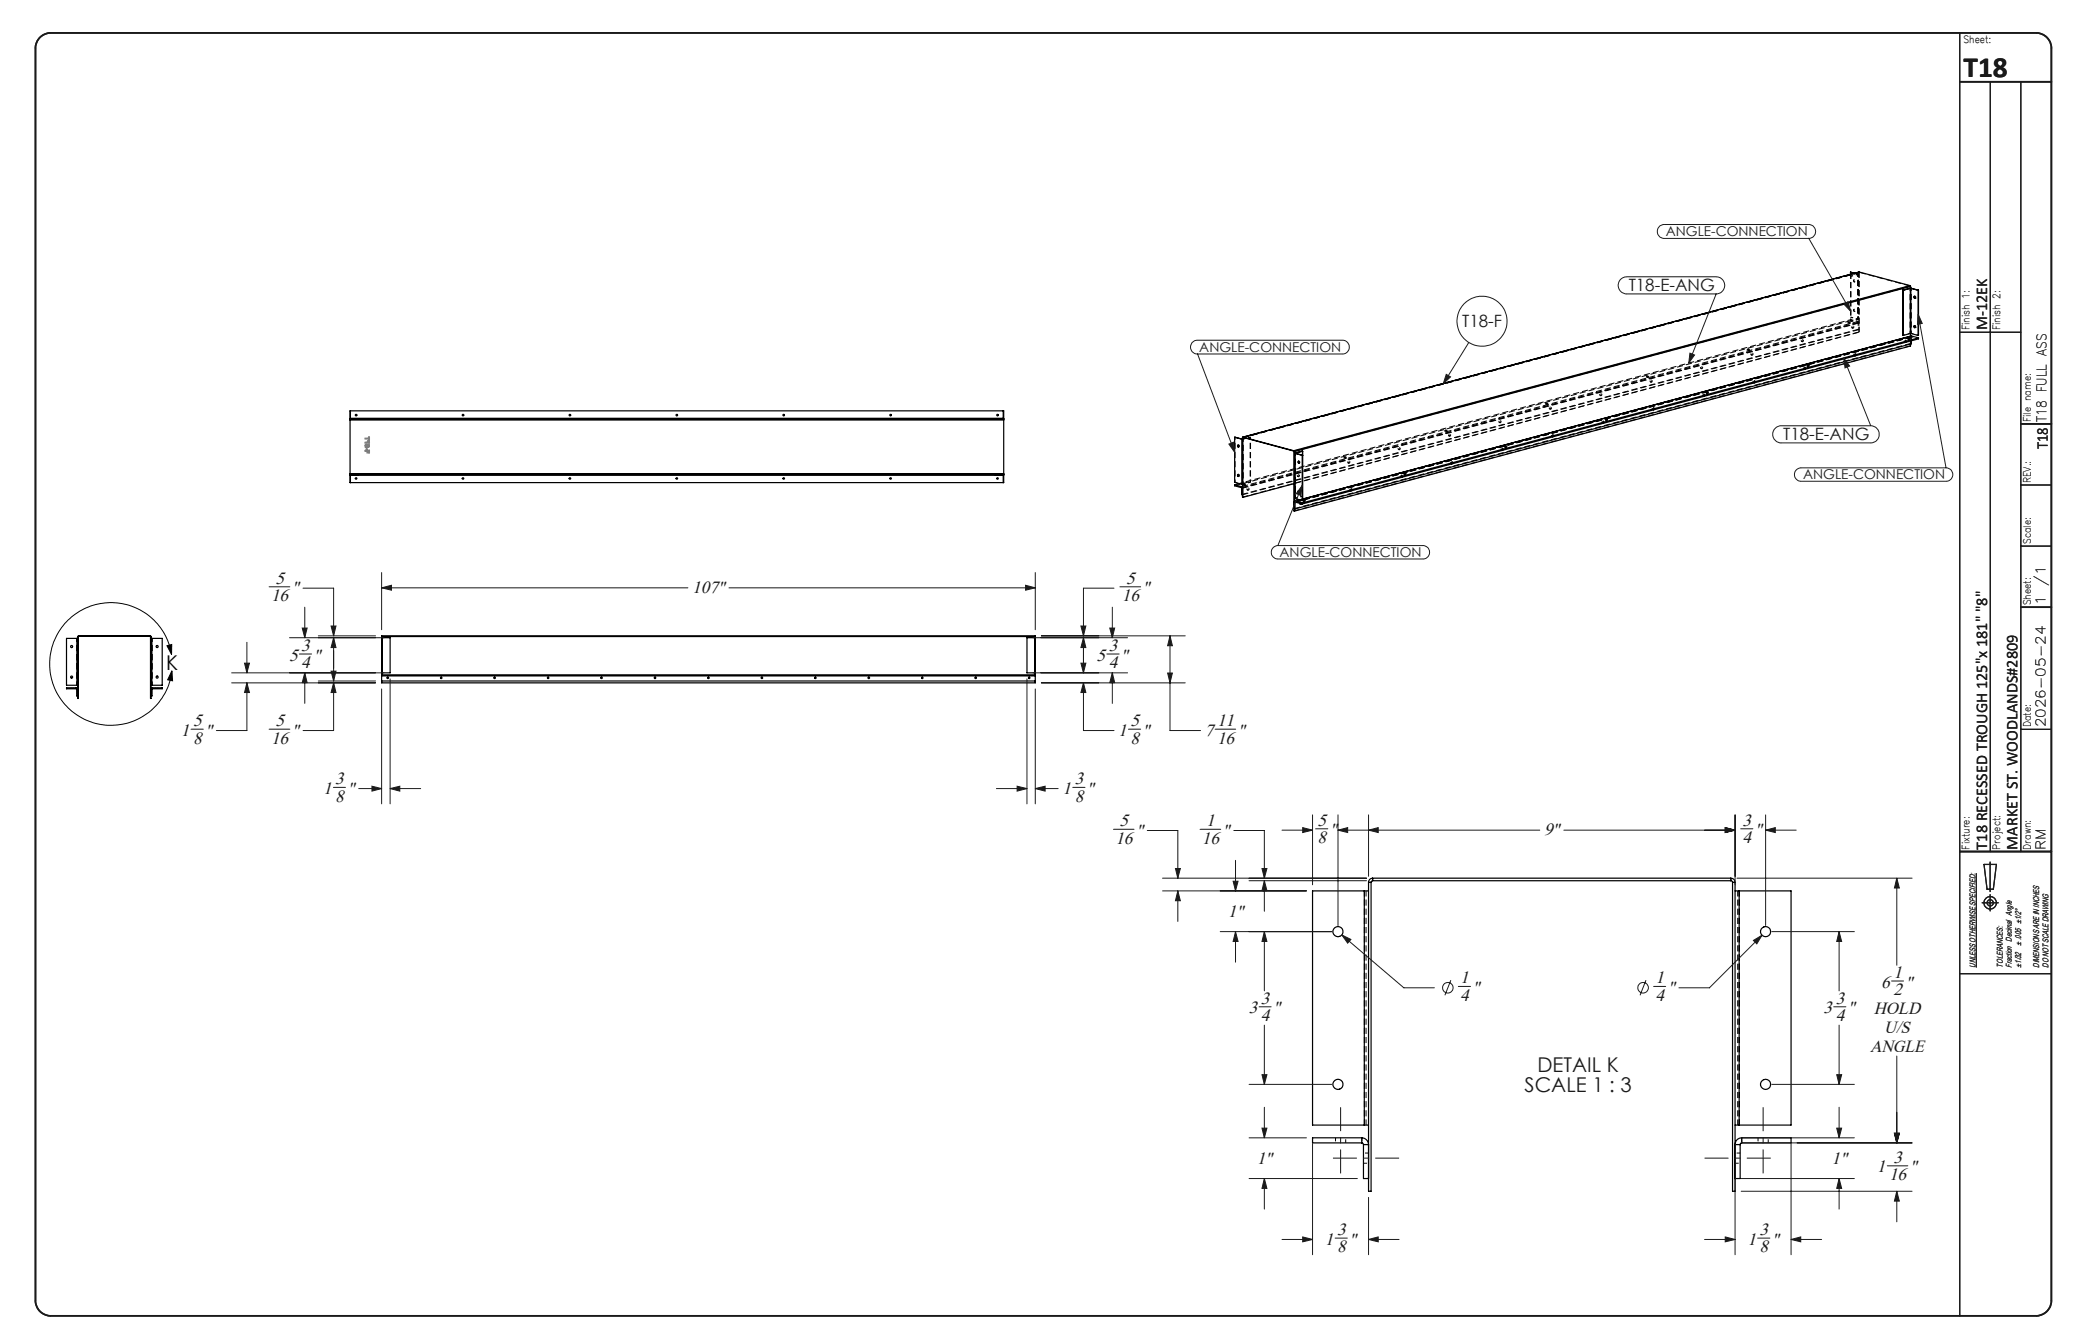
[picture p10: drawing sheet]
<svg xmlns="http://www.w3.org/2000/svg" width="432mm" height="279mm" viewBox="0 0 432 279" stroke-linecap="round" stroke-linejoin="round" font-family="sans-serif">
<g fill="none" stroke="#191924" stroke-width=".21">
<path d="M336.8 58.2l.5-.4 .9-.3h18.6a1.78 1.78 0 0 1 1.8 1.8 1.78 1.78 0 0 1-1.8 1.8h-18.6a1.78 1.78 0 0 1-1.6-1 1.78 1.78 0 0 1 .2-1.9zM345 47l.8-.3h30.2a1.45 1.45 0 0 1 1.5 1.4 1.45 1.45 0 0 1-1.5 1.5h-30a1.45 1.45 0 0 1-1.4-1 1.45 1.45 0 0 1 .4-1.6zM376 49.5l8.8 15.2M247.9 71.2l.9-.5h30.3a1.43 1.43 0 0 1 1.4 1.5 1.43 1.43 0 0 1-1.4 1.4h-30.1a1.45 1.45 0 0 1-1.4-.9 1.45 1.45 0 0 1 .3-1.5zM249 73.6l7.7 20.4M300.7 77.8l.9 .6-1.6 1.4zM305.4 71.2l-5.4 8.6M351.3 73.4l1 .4-1.2 1.7zM356.8 61.1l-5.7 14.4M383.3 74.4l1.2 1.7-.9 .4zM383.3 74.4l5.6 14.1M383.3 63.2l.9-.5 .6 2z"/>
<path d="M398.8 65.3l.8 1.9-1 .2zM398.8 65.3l5.8 31.9M255.5 92.3l.9-.4 .3 2.1zM368.8 89.3a1.78 1.78 0 0 1 1.5-.8h18.6a1.78 1.78 0 0 1 1.8 1.8 1.78 1.78 0 0 1-1.8 1.8h-18.6a1.81 1.81 0 0 1-1.5-2.8zM373.4 97.7l.9-.4h30.3a1.39 1.39 0 0 1 1.4 1.4 1.39 1.39 0 0 1-1.4 1.3h-30.2a1.39 1.39 0 0 1-1.2-.8 1.39 1.39 0 0 1 .2-1.5zM79.3 119v11.9M215.2 119v11.9M264.7 113.9l.8-.5h30.3a1.39 1.39 0 0 1 1.4 1.4 1.39 1.39 0 0 1-1.4 1.4h-30.1a1.39 1.39 0 0 1-1.3-.8 1.39 1.39 0 0 1 .3-1.5zM270.7 100.9l-.3 2.1-.9-.4zM270.7 100.9l-5 12.5M48.2 139.9h31.6M50.8 137.9h1.1l-.6 2z"/>
<path d="M51.3 133.5v6.4M56 122h4.3M60.2 132.6h19.6M62.2 136h2.6M62.8 130.6h1.1l-.5 2zM63 122.3h6.4v9.9M63.4 139.9l.5 2h-1.1zM63.4 126.2v6.4M63.4 139.9v6.3M66.2 132.2h11.9M68.8 130.1h1l-.4 2.1zM68.8 139.5h1l-.4 2.1z"/>
<path d="M69.4 132.6l.4 2h-1zM69.4 132.6v9M79.3 122.2l2.1-.5v1zM79.3 122.2h63.7M151.6 122.2h63.6M213.2 121.7l2 .5-2 .5zM214.8 132.6h19.6M214.8 139.9h19.6M216.5 132.2h29.9M224.7 130.1h1l-.5 2.1zM224.7 137.9h1l-.5 2zM225.2 132.6l.5 2h-1z"/>
<path d="M225.2 132.6v7.3M230.1 136h2.6M230.7 130.6h1l-.5 2zM231.2 139.9l.5 2h-1zM231.2 126.2v6.4M231.2 139.9v6.3M231.6 122.3h-6.4v9.9M232.8 122h4.3M242.7 139.9h1l-.5 2.1zM243.2 132.2l.5 2h-1zM243.2 132.2v19.7h6.4M39.7 151.6h2.6"/>
<path d="M48.2 142h29.9M51.3 142l.6 2h-1.1zM51.3 142v9.9h-6.3M56 151.6h4.3M66.2 141.6h11.9M69.4 142l.4 2h-1zM69.4 142v9.9h-6.4M79.3 143.2v23.9M81.1 141.1v26M213.5 141.1v26M215.2 143.2v23.9M216.5 142h29.9"/>
<path d="M225.2 142l.5 2h-1zM225.2 142v9.9h6.4M234.6 151.6h2.5M252.6 151.6h4.3M69.3 163.7h2.5M74.6 163.9h4.7M77.3 163.4l2 .5-2 .6zM81.1 163.9l2-.5v1.1zM81.1 163.9h6.4M207.2 163.9h6.3M211.5 163.4l2 .5-2 .6zM215.2 163.9l2.1-.5v1.1z"/>
<path d="M215.2 163.9h4.8M223 163.7h2.6M231.5 172.4h4.3M238.5 172.6h6.4v10M249.5 172.4h4.3M256.5 172.6h6.4v10M256.9 178.9v6.3M266.5 172.6h6.4M270.8 172l2.1 .6-2.1 .5zM272.9 169.4v14.5M273.5 172.3h2.5M278.2 172.6l2-.6v1.1z"/>
<path d="M278.2 172.6h41.9M278.2 169.4v23M284.5 172.6l2-.6v1.1zM284.5 169.4v12.8M325.1 172.6h35.6M358.7 172l2 .6-2 .5zM360.7 169.4v14.5M361.9 172.3h2.5M367.1 172.6l2-.6v1.1zM367.1 169.4v23M367.1 172.6h6.3M241.7 185.2h29.9"/>
<path d="M241.7 182.6h42.4M244.4 180.6h1l-.5 2zM244.9 185.2l.5 2.1h-1zM244.9 185.2v6.4M253.7 193.7h23.2M256.4 183.2h1l-.5 2zM256.9 193.7l.5 2h-1zM256.9 193.7v6.3M259.7 183.1h24.4M262.4 180.6h1l-.5 2zM262.9 193.7l.5 2h-1zM262.9 183.1l.5 2h-1z"/>
<path d="M262.9 183.1v6.3M262.9 193.7v12.3M279 194.4l1.8 .9-.6 .8zM279 194.4l12.9 11h6.3M361.1 182.6h36.4M364.5 195.5l1.8-1.1-1.1 1.8zM366.3 194.4l-10.9 11h-6.4M368.3 193.7h17.2M382.3 193.7l.6 2h-1.1zM382.3 193.7v12.3M394.3 182.6l.6 2h-1.1zM394.3 182.6v18.1"/>
<path d="M410.9 181.5v19.6M261.8 209.3h2.5M262.9 213.1v12.3M301.6 203.8l-1.2 3.1M303.2 205.1h2.5M342.2 203.8l-1.2 3.1M343.8 205.1h2.5M381.2 209.3h2.6M382.3 213.1v12.3M393.2 203.9h2.5M394.3 219.5v18.1M259.7 225.4h17.2"/>
<path d="M259.7 236.5h11.9M262.4 223.4h1l-.5 2zM262.4 234.5h1l-.5 2zM262.9 230.2v6.3M272.9 237.8v23M360.7 237.8v23M362 236.5h23.5M362 237.6h35.5M368.3 225.4h17.2M372.4 237.8v23M381.8 223.4h1.1l-.6 2zM381.8 234.5h1.1l-.6 2z"/>
<path d="M382.3 230.2v6.3M393.8 235.6h1.1l-.6 2zM259.7 245h22.5M262.9 245l.5 2.1h-1zM262.9 245v6.4M266.5 257.7h6.4M270.8 257.1l2.1 .6-2.1 .5zM277.6 257.4h2.5M284.5 257.7l2-.6v1.1zM284.5 257.7h6.4M284.5 248.9v11.9M354.4 257.7h6.3"/>
<path d="M358.7 257.1l2 .6-2 .5zM362 245h23.5M362 247.6h35.5M365.4 257.4h2.5M372.4 257.7l2-.6v1.1zM372.4 257.7h6.3M382.3 245l.6 2.1h-1.1zM382.3 245v6.4M392.4 242.4h4.2M394.3 247.6l.6 2.1h-1.1zM394.3 247.6v6.4"/>
<circle cx="308.1" cy="66.8" r="5.2"/>
<circle cx="301" cy="205.3" r="1.09"/>
<circle cx="341.6" cy="205.3" r="1.1"/>
</g>
<g fill="none" stroke="#191924" stroke-width=".25">
<path d="M407.4 6.8v266.7M413.8 17v160M420.1 17v160M407.4 69.1h12.7M420.1 113.5h6.4M420.1 100.8h6.4M420.1 151.6h6.4M407.4 177h19.1M412.5 179.7h2.5l-.6 5.2h-1.3zM413.7 179.2v6.1M412.1 187.7h3.3M413.7 186v3.4"/>
<path d="M407.4 202.4h19.1"/>
<circle cx="413.7" cy="187.7" r=".66"/>
<circle cx="413.8" cy="187.7" r="1.29"/>
</g>
<path d="M8.2 7.9a3.3 3.3 0 0 1 2.3-1.1h412.8a3.2 3.2 0 0 1 3.2 3.2v260.4a3.2 3.2 0 0 1-3.2 3.1h-412.8a3.2 3.2 0 0 1-3.1-3.1v-260.4a3.2 3.2 0 0 1 .8-2.1zM407.4 17h19.1M420.1 88.1h6.4M420.1 126.2h6.4M407.4 177h19.1" fill="none" stroke="#191924" stroke-width=".35"/>
<g fill="none" stroke="#000" stroke-width=".21" stroke-dasharray="1.3 .6" stroke-linecap="butt">
<path d="M384.7 57.4h.1M384.7 57.4v-.4M385.5 58.2h-.1M385.5 58.6h.1M386.5 56.7l-128.2 34.3M386.5 56.7v-.2M386.5 56.7l.1-.1M386.6 56.6l-128.2 34.3M386.6 56.6l-128.1 34.3M386.6 56.5v.1M397.1 59.4l-128.1 34.4M397.1 59.4l.1 .1"/>
<path d="M397.1 59.4v-.1M397.2 59.5l-128.2 34.3M342.3 78.2v.2M342.7 78.4v-.2M343.1 79.4l.2 .1M343.4 79h-.1M353.6 76.6h.2M353.9 76.2h-.2M363.3 72.6v.2M363.7 72.8v-.2M364.1 73.8h.1M364.4 73.4h-.2"/>
<path d="M364.5 79.5l.2 .1M364.6 79.4l.1 .2M364.8 79.2l-.1-.1M374.6 71h.1M374.8 70.6h-.1M375 76.7l.2 .1M375.1 76.6l.1 .2M375.3 76.4l-.2-.1M375.7 75.9v.2M376.1 76.1v-.2M384.2 67v.2M384.6 67.2v-.2"/>
<path d="M384.7 66.8h.1M384.8 66.6l-128.1 34.4M384.8 65.9l-.1 .1M385 68.2h.2M385.3 67.8h-.1M385.5 73.9l.1 .1M385.5 64.3h-.1M385.5 64.7h.1M385.6 73.8v.2M385.8 73.6l-.2-.1M386.3 66.8l.2 .4M386.3 67l-128.2 34.4"/>
<path d="M386.3 67v.1M386.3 66.8v.2M386.3 67.1l-128.1 34.3M386.3 68.5l-128.1 34.3M386.3 67.1l.2 .1M386.3 68.5h.2M386.3 66.3v.1M386.5 67.2l-128.2 34.3M386.5 68.5l-128.2 34.3M386.5 69l-128.2 34.4M396 71.1l.1 .1M396 71l.1 .2"/>
<path d="M396.2 70.7h-.1M396.6 70.3v.2M397.1 70.5v-.2M397.1 69.3h.1M397.2 71.9l-128.2 34.3M397.2 70l.2 .1M397.3 69.3h-.2M397.4 69.8l-.2 .2M397.4 71.4h-.2M397.4 70l-128.1 34.4M397.4 70v.1M397.4 70v-.2"/>
<path d="M398.1 61.5l-.1 .1M398.1 67.7h-.1M398.1 62h.1M398.1 68.1h.1M257.5 92.5h-.1M257.5 98.6h-.1M257.5 92.9h.1M257.5 99h.1M258.3 91.3h.1M258.3 91.3h.2M258.4 91.3h.1M259.9 90.9h.1"/>
<path d="M269.8 99.1h.2M270 95.9h.1M270.1 98.7h-.2M270.1 95.9l.1 .2-.1 .2M279.4 95.1v.2M279.9 95.3v-.2M280.3 96.3h.1M280.5 95.9l-.1-.1M290.8 93.4l.1 .1M291 93.1l-.1-.1M291.2 99.2h.2M291.3 99.1l.1 .1"/>
<path d="M291.5 98.8h-.2M291.9 98.4v.2M292.3 98.6v-.2M300.4 89.4v.2M300.8 89.6v-.2M301.2 90.6l.2 .1M301.5 90.3l-.2-.1M301.7 96.4h.1M301.7 96.3l.1 .1M301.9 96h-.1M311.7 87.8l.2 .1M312 87.5l-.2-.1"/>
<path d="M312.2 93.6h.1M312.2 93.4l.1 .2M312.4 93.2h-.1M312.8 92.8v.2M313.2 93v-.2M321.4 83.8v.2M321.8 84v-.2M322.2 85l.1 .1M322.4 84.7l-.1-.1M322.6 90.8h.2M322.7 90.6l.1 .2M322.9 90.4h-.2"/>
<path d="M332.7 82.2l.1 .1M332.9 81.9l-.1-.1M333.1 88h.2M333.2 87.8l.1 .2M333.4 87.6l-.2-.1M333.8 87.2v.2M334.2 87.4v-.2M343.6 85.1l.1 .1M343.6 85l.1 .2M343.8 84.8l-.1-.1M354.1 82.3l.1 .1M354.1 82.2l.1 .2"/>
<path d="M354.3 82l-.1-.1M354.7 81.5v.2M355.2 81.7v-.2M256.7 100.3l.1-.1M258.3 100.6h.1M258.3 100.6l-.1 .1M258.3 100.7h.2M258.5 100.7l-.1-.1M258.5 100.7v.2M258.9 100.9v-.2M259.3 101.9h.2M259.6 101.5h-.2"/>
<path d="M259.9 100.2l.1 .1M269.1 104.4l128.1-34.4M269.1 105.7l128.1-34.3M269.2 103.6h.1M269.3 104.4l128.1-34.4M269.3 103.6h-.1M270 102h.1M270.1 102l.1 .2-.1 .2M270.3 104.8h.1M270.3 103.9l.5-.2M270.5 104.6l-.1 .1M270.5 104.4h-.1"/>
<path d="M270.6 104.7l-.1-.3-.2 .2M270.8 103.2v-.1M270.8 103.7l-.6 .2M270.9 104v.2M271.3 104.2v-.2M280.7 102h.2M280.8 101.9l.1 .1M281 101.6h-.2M16.3 132.3h-.1M16.4 132.2v.1M31.2 132.3v-.1M31.4 132.3h-.1"/>
<path d="M14.8 143v.2M15.2 143.2v-.2M15.9 143v.2M16 143.2h.2M16 144h.2M16.2 143.6h-.2M31.4 143.2h.2M31.4 144h.2M31.6 143.6h-.2M31.7 143.2v-.2M32.4 143v.2M32.8 143.2v-.2"/>
<path d="M285.1 183.4h-.6M285.4 182.6v.5M359.9 183.1v-.5M360.7 183.4h-.5"/>
</g>
<g fill="none" stroke="#000" stroke-width=".21" stroke-dasharray="1.3 .6" stroke-dashoffset=".4" stroke-linecap="butt">
<path d="M384.8 57.4v-.8M385.5 56.8l.8 .2M385.6 56.8l.7 .2M364.8 79.5h.1a.17 .17 0 0 0 0-.3 .17 .17 0 0 0-.2 0 .17 .17 0 0 0-.1 .2M375.3 76.7a.17 .17 0 0 0 .1-.3 .17 .17 0 0 0-.3 0 .17 .17 0 0 0 0 .2M385.8 73.9a.17 .17 0 0 0 .1-.3 .17 .17 0 0 0-.3 0 .17 .17 0 0 0 0 .2M396.2 71.1l.1-.1a.17 .17 0 0 0 0-.2 .17 .17 0 0 0-.2 0 .17 .17 0 0 0-.1 .2M397.4 70.1v.7M270.8 94.6v-.8M291.5 99.2v-.1a.17 .17 0 0 0 .1-.2 .17 .17 0 0 0-.3-.1 .17 .17 0 0 0 0 .3M301.9 96.4l.1-.1a.17 .17 0 0 0 0-.2 .17 .17 0 0 0-.2-.1 .17 .17 0 0 0-.1 .3M312.4 93.6l.1-.1a.17 .17 0 0 0 0-.2 .17 .17 0 0 0-.2-.1 .17 .17 0 0 0-.1 .2"/>
<path d="M322.9 90.8l.1-.1a.17 .17 0 0 0 0-.2 .17 .17 0 0 0-.2-.1 .17 .17 0 0 0-.1 .2M333.4 88v-.1a.17 .17 0 0 0 .1-.2 .17 .17 0 0 0-.3-.1 .17 .17 0 0 0 0 .2M343.8 85.2l.1-.1a.17 .17 0 0 0 0-.3 .17 .17 0 0 0-.2 0 .17 .17 0 0 0-.1 .2M354.3 82.4l.1-.1a.17 .17 0 0 0 0-.3 .17 .17 0 0 0-.2 0 .17 .17 0 0 0-.1 .2M270.3 104.8l-.1-.2a.16 .16 0 0 1 .1-.2 .16 .16 0 0 1 .2 .2M281 102v-.1a.17 .17 0 0 0 .1-.2 .17 .17 0 0 0-.2-.1 .17 .17 0 0 0-.1 .3"/>
</g>
<g fill="none" stroke="#000" stroke-width=".21" stroke-dasharray="1.3 .6" stroke-dashoffset=".5" stroke-linecap="butt">
<path d="M342.4 78.5l.3-.1-.3 .1M342.7 78.2h-.4h.4M363.3 72.8h.4h-.4M363.6 72.6h-.3h.3M376 76.1h-.3h.3M384.3 67.2h.3h-.3M384.6 66.9l-.4 .1 .4-.1M384.8 66.4l-127.2 34.1M397 70.5h-.4h.4M279.5 95.3h.4h-.4M279.8 95l-.4 .1 .4-.1M292.2 98.5l-.3 .1 .3-.1"/>
<path d="M300.5 89.7l.3-.1-.3 .1M300.8 89.4h-.4h.4M313.2 92.9l-.4 .1 .4-.1M321.4 84.1l.4-.1-.4 .1M321.7 83.8h-.3h.3M334.1 87.3l-.3 .1 .3-.1M355.1 81.7h-.4h.4M258.6 100.9h.3h-.3M258.9 100.6l-.4 .1 .4-.1M271.3 104.2h-.4h.4M16 132.7v9.7M16.1 132.7v9.7"/>
<path d="M31.6 132.7v9.7M16 142.4v-9.7M31.5 142.4v-9.7M31.6 142.4v-9.7M277.6 236.5v1.1M279.8 237.6v-1.1M283.1 236.5v1.1M283.5 237.9h1M284.5 239.7h-1M360.7 237.9h1.1M361.8 239.7h-1.1M362.1 237.6v-1.1"/>
<path d="M365.5 236.5v1.1M367.6 237.6v-1.1M283.5 241.8h1M360.7 241.8h1.1"/>
</g>
<g fill="none" stroke="#000" stroke-width=".21" stroke-dasharray="1.3 .6" stroke-dashoffset=".6" stroke-linecap="butt">
<path d="M385.5 58.2h-.1a.21 .21 0 0 0-.1 .4 .21 .21 0 0 0 .4-.1 .21 .21 0 0 0-.2-.3M385.6 58.2h-.1a.21 .21 0 0 0-.1 .3 .21 .21 0 0 0 .3 0 .21 .21 0 0 0-.1-.3M343.2 79.3v.1a.16 .16 0 0 0 .3 0 .16 .16 0 0 0 0-.2 .16 .16 0 0 0-.3 0v.1M343.3 79.2a.18 .18 0 0 1-.1 .2 .18 .18 0 0 1-.2-.1 .18 .18 0 0 1 .1-.2l.2-.1v.2M353.7 76.5a.16 .16 0 0 0 .2 .1 .16 .16 0 0 0 0-.2 .16 .16 0 0 0-.2 0v.1M353.8 76.4a.18 .18 0 0 1-.1 .2 .18 .18 0 0 1-.2-.1 .18 .18 0 0 1 .1-.3h.1l.1 .2M364.1 73.7h.1a.16 .16 0 0 0 .2 .1 .16 .16 0 0 0 0-.3 .16 .16 0 0 0-.2 .1l-.1 .1M364.3 73.6a.18 .18 0 0 1-.1 .2 .18 .18 0 0 1-.2-.1 .18 .18 0 0 1 .1-.3h.1l.1 .2M364.7 79.3a.18 .18 0 0 1-.1 .2 .18 .18 0 0 1-.2-.1 .18 .18 0 0 1 .1-.2l.2-.1v.2M374.6 70.9a.16 .16 0 0 0 .3 .1 .16 .16 0 0 0 0-.3 .16 .16 0 0 0-.3 .1v.1M374.8 70.7a.18 .18 0 0 1-.1 .3 .18 .18 0 0 1-.3-.1 .18 .18 0 0 1 .2-.3h.1l.1 .1M375.2 76.5a.18 .18 0 0 1-.1 .2 .18 .18 0 0 1-.2-.1 .18 .18 0 0 1 .1-.2l.2-.1v.2"/>
<path d="M385.1 68.1a.16 .16 0 0 0 .3 .1 .16 .16 0 0 0 0-.3 .16 .16 0 0 0-.3 .1v.1M385.3 67.9a.18 .18 0 0 1-.2 .3 .18 .18 0 0 1-.2-.1 .18 .18 0 0 1 .1-.3h.2l.1 .1M385.5 64.3h-.1a.21 .21 0 0 0-.1 .4 .21 .21 0 0 0 .4-.1 .21 .21 0 0 0-.2-.3M385.6 64.3h-.1a.21 .21 0 0 0-.1 .4 .21 .21 0 0 0 .3-.1 .21 .21 0 0 0-.1-.3M385.7 73.7a.18 .18 0 0 1-.1 .2 .18 .18 0 0 1-.2-.1 .18 .18 0 0 1 .1-.2l.1-.1 .1 .2M396.2 70.9a.18 .18 0 0 1-.1 .2 .18 .18 0 0 1-.3-.1 .18 .18 0 0 1 .2-.2l.1-.1 .1 .2M269.9 98.9v.1a.16 .16 0 0 0 .2 .1 .16 .16 0 0 0 0-.3 .16 .16 0 0 0-.2 .1M270 98.8a.18 .18 0 0 1-.1 .3 .18 .18 0 0 1-.2-.2 .18 .18 0 0 1 .1-.2h.1l.1 .1M280.3 96.1v.1a.16 .16 0 0 0 .3 .1 .16 .16 0 0 0 0-.3 .16 .16 0 0 0-.3 .1M280.5 96a.18 .18 0 0 1-.1 .2 .18 .18 0 0 1-.3-.1 .18 .18 0 0 1 .2-.2h.1l.1 .1M290.8 93.3v.1a.16 .16 0 0 0 .3 0 .16 .16 0 0 0 0-.2 .16 .16 0 0 0-.3 .1M291 93.2a.18 .18 0 0 1-.2 .2 .18 .18 0 0 1-.2-.1 .18 .18 0 0 1 .1-.2l.2-.1 .1 .2"/>
<path d="M291.4 98.9a.18 .18 0 0 1-.1 .3 .18 .18 0 0 1-.2-.1 .18 .18 0 0 1 .1-.3h.1l.1 .1M301.3 90.5v.1a.16 .16 0 0 0 .2 0 .16 .16 0 0 0 0-.2 .16 .16 0 0 0-.2 0v.1M301.4 90.4a.18 .18 0 0 1-.1 .2 .18 .18 0 0 1-.2-.1 .18 .18 0 0 1 .1-.2l.2-.1v.2M301.9 96.1a.18 .18 0 0 1-.1 .3 .18 .18 0 0 1-.3-.2 .18 .18 0 0 1 .2-.2h.1l.1 .1M311.8 87.7v.1a.16 .16 0 0 0 .2 0 .16 .16 0 0 0 0-.2 .16 .16 0 0 0-.2 0v.1M311.9 87.6a.18 .18 0 0 1-.1 .2 .18 .18 0 0 1-.2-.1 .18 .18 0 0 1 .1-.2l.1-.1 .1 .2M312.4 93.3a.18 .18 0 0 1-.2 .3 .18 .18 0 0 1-.2-.2 .18 .18 0 0 1 .1-.2h.2l.1 .1M322.2 84.9l.1 .1a.16 .16 0 0 0 .2 0 .16 .16 0 0 0 0-.2 .16 .16 0 0 0-.2 0l-.1 .1M322.4 84.8a.18 .18 0 0 1-.1 .2 .18 .18 0 0 1-.3-.1 .18 .18 0 0 1 .2-.2l.1-.1 .1 .2M322.8 90.5a.18 .18 0 0 1-.1 .3 .18 .18 0 0 1-.2-.2 .18 .18 0 0 1 .1-.2h.2v.1M332.7 82.1v.1a.16 .16 0 0 0 .3 0 .16 .16 0 0 0 0-.2 .16 .16 0 0 0-.3 0v.1M332.9 82a.18 .18 0 0 1-.1 .2 .18 .18 0 0 1-.3-.1 .18 .18 0 0 1 .1-.2l.2-.1 .1 .2"/>
<path d="M333.3 87.7a.18 .18 0 0 1-.1 .2 .18 .18 0 0 1-.2-.1 .18 .18 0 0 1 .1-.2h.1l.1 .1M343.8 84.9a.18 .18 0 0 1-.1 .2 .18 .18 0 0 1-.3-.1 .18 .18 0 0 1 .2-.2l.1-.1 .1 .2M354.3 82.1a.18 .18 0 0 1-.1 .2 .18 .18 0 0 1-.3-.1 .18 .18 0 0 1 .1-.2l.2-.1 .1 .2M259.4 101.7v.1a.16 .16 0 0 0 .2 .1 .16 .16 0 0 0 0-.3 .16 .16 0 0 0-.2 .1M259.5 101.6a.18 .18 0 0 1-.1 .3 .18 .18 0 0 1-.2-.2 .18 .18 0 0 1 .1-.2h.2v.1M280.9 101.7a.18 .18 0 0 1-.1 .3 .18 .18 0 0 1-.2-.1 .18 .18 0 0 1 .1-.3h.2v.1"/>
</g>
<g fill="none" stroke="#000" stroke-width=".21" stroke-dasharray="1.3 .6" stroke-dashoffset=".8" stroke-linecap="butt">
<path d="M386.3 57l-1.6 .4M386.3 57l-1.5 .4M384.7 66l1.6 .4M384.8 66.4l1.5 .4M384.8 66.6l1.5 .4M384.8 65.9l1.5 .4M386.3 66.4l-1.6 .4M386.3 66.4l-1.5 .4M397.1 69.3l-1.5 .4M397.2 69.9v1.6M398.9 70.4l-1.5-.4M398.9 69.7l-1.6-.4"/>
<path d="M258.4 91.3l1.5-.4M258.5 91.3l1.5-.4M256.8 100.2l1.5 .4M258.4 100.6l1.5-.4M258.5 100.7l1.5-.4M269.2 103.6l1.6-.5M269.3 103.6l1.5-.4M270.8 104l-1.5-.4"/>
</g>
<g fill="none" stroke="#000" stroke-width=".21" stroke-dasharray="1.3 .6" stroke-dashoffset=".7" stroke-linecap="butt">
<path d="M397.1 59.9v9.4M397.2 59.9v9.4M397.3 59.9v9.4M384.7 66.8v-9.4M384.8 66.8v-9.4M386.3 66.4v-9.4M386.3 67.1v1.4M386.3 66.3v-9.3M386.4 66.4v-9.4M386.5 67.2v1.3M397.2 70v1.4M256.8 90.9v9.3"/>
<path d="M258.3 91.3v9.3M258.4 91.3v9.3M258.5 91.3v9.4M259.9 90.9v9.3M260 90.9v9.4M269.3 94.2v9.4M269.2 103.6v-9.4M269.3 103.6v-9.4"/>
</g>
<path d="M397.2 59.5v12.4M386.5 69v-12.3" fill="none" stroke="#000" stroke-width=".21" stroke-dasharray="1.3 .6" stroke-dashoffset=".2" stroke-linecap="butt"/>
<path d="M386.5 69l-117.5 31.5" fill="none" stroke="#000" stroke-width=".21" stroke-dasharray="1.3 .6" stroke-dashoffset="-.2" stroke-linecap="butt"/>
<path d="M386.6 56.6l10.5 2.8" fill="none" stroke="#000" stroke-width=".21" stroke-dasharray="1.3 .6" stroke-dashoffset="-.1" stroke-linecap="butt"/>
<path d="M398.1 62l.2-.3-.3-.1M398.1 68.1l.2-.3-.3-.1M257.4 92.5l.2 .1-.1 .3M257.4 98.6l.2 .1-.1 .3" fill="none" stroke="#000" stroke-width=".21" stroke-dasharray="1.3 .6" stroke-dashoffset=".3" stroke-linecap="butt"/>
<path d="M386.5 56.7l-128 34.3M386.3 66.8l-128 34.3M269.4 104.4l128-34.3M283.7 185.2v48.7M284 185.2v48.7M361.6 185.2v48.7M283.7 233.9v-48.7M361.3 233.9v-48.7M361.6 233.9v-48.7" fill="none" stroke="#000" stroke-width=".21" stroke-dasharray="1.3 .6" stroke-dashoffset=".1" stroke-linecap="butt"/>
<g fill="none" stroke="#000" stroke-width=".25">
<path d="M384.7 56.6v.4M384.7 56.6l.9 .2M384.7 56.6h.1M386.5 56.6h.1M386.5 56.6l-128.1 34.3M386.5 56.6l10.6 2.8M397.1 59.4l.1 .1M397.1 59.9h.2M397.1 59.4l-128.1 34.3M397.1 59.9h.1M397.1 59.9l-1.5 .4M397.2 59.9h.1"/>
<path d="M397.2 59.9l-1.6 .5M397.2 59.9v9.4M397.2 59.5l-128.1 34.4M397.2 59.5v.4M397.3 59.9v9.4M397.3 59.9l1.5 .5M397.3 59.9h.1M397.3 59.9l1.6 .4M364.8 79.6h-.1M375.2 76.8h-.1M375.7 75.9l.4 .1zM385.7 73.9l-.1 .1"/>
<path d="M395.6 60.3v.1M395.6 60.3v9.4M395.6 60.4v9.3M396.1 71.2h.1M396.6 70.3h.5zM397.2 69.3h.1M397.2 69.3l-1.6 .4M397.2 69.3v.6M397.2 71.5v.4l-128.1 34.4M397.3 69.3l1.5 .4M397.3 69.8h.1M397.4 70.8v.7l-128.2 34.3"/>
<path d="M397.4 69.8l-126.6 34M397.4 69.8l1.5 .4M398 61.6l.1 .4M398 67.7l.1 .4M398.1 62h.1M398.1 68.1h.1M398.8 60.4v9.3M398.9 70.2v.2l-128.2 34.4M398.9 70.2l-128.2 34.4M398.9 60.3l-.1 9.4M398.9 60.3l-.1 .1M72.8 98.6v.1"/>
<path d="M72.8 87v.2M72.8 98.5v.1M72.8 87.2v.1M72.8 87l.1 .1M72.8 98.7v1.6h135.9v-1.6M72.8 87v-1.6h135.9v1.6M72.8 98.5h135.9M72.8 98.6h135.9M72.8 87.3h135.9M72.8 87.3v11.2M72.8 87.2h135.9M72.8 87h.1"/>
<path d="M72.8 98.7h.1M72.8 85.4v1.6M72.8 98.7v1.6M72.8 98.8h135.8M72.8 87h135.8M72.9 98.7h-.1M72.9 87.1l1.6 .1M74.5 98.6l-1.6 .1M206.9 98.6l1.6 .1M208.5 98.7h.1M208.5 98.7h.2M208.5 87.1l-1.6 .1"/>
<path d="M208.6 87l-.1 .1M208.6 87h.1M208.6 85.4v1.6M208.6 98.7v1.6M208.6 98.7h.1M208.7 98.6v.1M208.7 87v.2M208.7 98.5v.1M208.7 87.2v.1M208.7 87l-.2 .1M208.7 87.3v11.2M256.7 90.9v9.4l1.5 .4"/>
<path d="M256.7 90.9l1.5 .4M256.7 90.9l1.6 .4M257.4 92.5l.1 .4M257.4 98.6l.1 .4M258.2 91.3h.1M258.2 91.3v9.4M258.3 91l.1 12.4M258.3 91h.1M258.4 91v12.4M258.4 90.9l-.1 .1M258.4 90.9v.1M258.4 90.9l10.6 2.8"/>
<path d="M258.4 90.9l10.6 2.9M258.4 90.9h.1M258.5 91h-.1M269 93.7l.1 .2M269 93.8v.1M269 93.7v.1M269 93.9h.1M269 93.9l.1 12.4M269.1 93.9v12.4M269.2 94.2v9.4M269.2 94.2v.1M269.2 94.3v9.3"/>
<path d="M269.2 94.3l1.5 .4M269.2 94.2h.1M269.3 94.2h.1M269.3 94.2l1.5 .5h-.1M269.3 94.2l-.1 .1M270 95.9l-.1 .2 .2 .2M270.7 94.7v9.3M270.8 93.8v10.2h-.1M270.8 93.8l-1.6 .4M270.8 93.8l-1.5 .4M291.4 99.2h-.1M291.9 98.4h.4z"/>
<path d="M301.9 96.4h-.1M312.4 93.6h-.1M312.8 92.8h.4zM322.8 90.8h.1M333.3 88h-.1M333.8 87.2h.4zM343.8 85.2h-.1M354.3 82.4h-.1M354.7 81.5l.4 .1zM256.7 100.8v.2l1.4 .4M256.7 100.8l1.4 .4M257.6 100.5l-.9 .3"/>
<path d="M258.1 101.4l.1 .1M258.1 101.2l.2 .2-.1 .1M258.1 101.2v.2M258.2 101.5v1.3l.1 .1M258.2 100.7h.1M258.3 101.1l-.2 .1M269 100.5l-10.6 2.9M269.1 105.8h.1M269.2 103.6l1.5 .4M269.2 104.4v1.4M269.3 104.2l-.2 .1 .1 .1M269.3 104.4h-.1"/>
<path d="M269.3 104.4l1.4 .4M269.3 104.2v.2M269.3 104.2l1.4 .4M270 102l-.1 .2 .2 .2M270.2 103.9l-1 .3M270.2 103.9l-.9 .3M270.3 104.6l.1 .2 .2-.1M270.4 104.7l-.1 .1M270.7 104.6v.2M270.9 104h.4zM281 102l-.2 .1M16 132.7h.2"/>
<path d="M16 132.7v9.8M16 132.7h-2.2v9.8h2.2M16.2 132.4v12.8h.1v-12.8M16.2 132.4h.1M16.3 132.3v.1M16.3 132.2l-.1 .2M16.3 132.2h14.9M16.3 132.2v.1M16.3 132.3h14.9M31.2 132.2l.2 .2M31.2 132.3l.1 .1M31.2 132.2v.1"/>
<path d="M31.3 132.4v12.8h.1v-12.8M31.3 132.4h.1M31.4 132.7h.2M31.6 132.7h2.1v9.8h-2.1M31.6 132.7v9.8M79.3 132.3v-.1h135.9v.1M79.3 132.3v9.7h135.9v-9.7M79.3 132.3h135.9M79.3 132.6h.1M79.3 139.9h.1M79.4 139.9h.1M79.4 132.6h.1"/>
<path d="M79.4 132.6v7.3M79.5 132.6h1.6v7.3h-1.6M79.5 132.6v7.3M215.1 132.6l.1 7.3zM215.2 132.6h-1.7v7.3h1.7M15.9 143.2v.1M15.9 143l.3 .2-.3 .1M15.9 143h-2.1v.2h2.1M15.9 143v.2M15.9 143.3v1.4h.3M16 142.5h.2M31.4 142.5h.2"/>
<path d="M31.6 143.3v1.4h-.2M31.7 143.2l-.1 .1M31.7 143l-.3 .2 .2 .1M31.7 143v.2M31.7 143h2v.2h-2M79.3 140.4l135.9 .1zM79.3 140.3h135.9M79.3 141.6h135.9M283.6 185.2h.9M283.6 185.2h-10.7v48.7h10.7M283.6 185.2v48.7M284.5 183.4v64.2h.5v-64.2"/>
<path d="M284.5 183.4h.5M285.4 183.1l-.3 .1-.1 .2M285.4 182.6a.84 .84 0 0 0-.9 .8M285.4 182.6v.5M285.4 182.6h74.4M285.4 183.1h74.4M359.8 182.6a.85 .85 0 0 1 .9 .8M359.8 183.1l.4 .3M359.8 182.6v.5M360.2 183.4v64.2h.5v-64.2M360.2 183.4h.5M360.7 185.2h.9"/>
<path d="M361.6 185.2h10.8v48.7h-10.8M361.6 185.2v48.7M283.1 237.6l.4 .3M283.1 236.5a1.45 1.45 0 0 1 1.4 1.4h-1M283.1 236.5h-10.2v1.1h10.2M283.1 236.5v1.1M283.5 237.9v7.1h1M283.6 233.9h.9M360.7 233.9h.9M361.8 237.9v7.1h-1.1M362.1 237.6l-.3 .1v.2M362.1 236.5a1.39 1.39 0 0 0-1.4 1.4h1.1"/>
<path d="M362.1 236.5v1.1M362.1 236.5h10.3v1.1h-10.3"/>
<circle cx="398" cy="67.9" r=".19"/>
<circle cx="398" cy="61.8" r=".18"/>
<circle cx="74" cy="99.5" r=".15"/>
<circle cx="74" cy="86.3" r=".16"/>
<circle cx="96.3" cy="99.5" r=".15"/>
<circle cx="96.3" cy="86.3" r=".16"/>
<circle cx="118.5" cy="99.5" r=".15"/>
<circle cx="118.5" cy="86.3" r=".16"/>
<circle cx="140.7" cy="99.5" r=".15"/>
<circle cx="140.7" cy="86.3" r=".16"/>
<circle cx="162.9" cy="99.5" r=".15"/>
<circle cx="162.9" cy="86.3" r=".16"/>
<circle cx="185.2" cy="86.3" r=".16"/>
<circle cx="185.2" cy="99.5" r=".15"/>
<circle cx="207.4" cy="86.3" r=".16"/>
<circle cx="207.4" cy="99.5" r=".15"/>
<circle cx="257.4" cy="98.9" r=".19"/>
<circle cx="257.4" cy="92.7" r=".18"/>
<circle cx="270" cy="96.1" r=".19"/>
<circle cx="270" cy="102.2" r=".18"/>
<circle cx="14.9" cy="134.4" r=".21"/>
<circle cx="32.7" cy="134.4" r=".21"/>
<circle cx="14.9" cy="140.8" r=".21"/>
<circle cx="32.7" cy="140.8" r=".21"/>
<circle cx="80.6" cy="140.9" r=".14"/>
<circle cx="91.7" cy="140.9" r=".14"/>
<circle cx="102.8" cy="140.9" r=".14"/>
<circle cx="113.9" cy="140.9" r=".14"/>
<circle cx="125.1" cy="140.9" r=".14"/>
<circle cx="136.2" cy="140.9" r=".14"/>
<circle cx="147.3" cy="140.9" r=".14"/>
<circle cx="158.4" cy="140.9" r=".14"/>
<circle cx="169.5" cy="140.9" r=".14"/>
<circle cx="180.6" cy="140.9" r=".14"/>
<circle cx="191.7" cy="140.9" r=".14"/>
<circle cx="202.8" cy="140.9" r=".14"/>
<circle cx="214" cy="140.9" r=".14"/>
<circle cx="278.2" cy="193.7" r="1.06"/>
<circle cx="367.1" cy="193.7" r="1.05"/>
<circle cx="278.2" cy="225.4" r="1.06"/>
<circle cx="367.1" cy="225.4" r="1.05"/>
</g>
<path d="M34.7 134.2l1-.2v2.1zM35.7 136.1a12.7 12.7 0 0 0-19.5-8.8 12.7 12.7 0 0 0-.3 21.3 12.7 12.7 0 0 0 19.7-8.2l.1-.9M35.7 139.5l.2 2-1-.2z" fill="none" stroke="#000" stroke-width=".21"/>
<g fill="none" stroke="#808080" stroke-width=".25">
<path d="M75.9 93.7l.9-.1v.6h-.1v-.4h-.3v.3l-.1 .1v-.4h-.3zM75.9 91.1h.7l.1-.3h.1v.7h-.1l-.1-.2h-.7zM75.9 91.9h.6l-.1-.2h.2l.2 .4h-.8zM76 92.5l.3-.1 .1 .1a.24 .24 0 0 1 .4 .1 .24 .24 0 0 1-.1 .3 .24 .24 0 0 1-.3 0 .3 .3 0 0 1-.4 0 .3 .3 0 0 1 0-.4zM76.2 93.1h.1v.4z"/>
<circle cx="76.2" cy="92.7" r=".14"/>
<circle cx="76.6" cy="92.7" r=".1"/>
</g>
<path d="M277.1 240.8h13.8M278.7 243.9v-13.7M366.5 243.9v-13.7M368.1 240.8h-13.7" fill="none" stroke="#191924" stroke-width=".21" stroke-dasharray="15.2 1.3 1.3 1.3" stroke-dashoffset="10.3" stroke-linecap="butt"/>
<path d="M34.7 134.2l1-.2v2.1zM35.7 139.5l.2 2-1-.2z" fill="#000"/>
<g fill="#191924">
<path d="M255.5 92.3l.9-.4 .3 2.1zM270.7 100.9l-.3 2.1-.9-.4zM398.8 65.3l.8 1.9-1 .2zM383.3 63.2l.9-.5 .6 2z"/>
<path d="M300.7 77.8l.9 .6-1.6 1.4zM383.3 74.4l1.2 1.7-.9 .4zM351.3 73.4l1 .4-1.2 1.7z"/>
<path d="M381.8 223.4h1.1l-.6 2zM382.3 193.7l.6 2h-1.1zM367.1 172.6l2-.6v1.1zM358.7 172l2 .6-2 .5zM372.4 257.7l2-.6v1.1zM358.7 257.1l2 .6-2 .5zM381.8 234.5h1.1l-.6 2zM382.3 245l.6 2.1h-1.1zM394.3 247.6l.6 2.1h-1.1zM393.8 235.6h1.1l-.6 2zM278.2 172.6l2-.6v1.1zM270.8 172l2.1 .6-2.1 .5zM262.9 193.7l.5 2h-1zM262.4 223.4h1l-.5 2zM256.9 193.7l.5 2h-1zM256.4 183.2h1l-.5 2zM244.9 185.2l.5 2.1h-1zM244.4 180.6h1l-.5 2zM270.8 257.1l2.1 .6-2.1 .5zM284.5 257.7l2-.6v1.1zM262.4 234.5h1l-.5 2zM262.9 245l.5 2.1h-1zM393.8 235.6h1.1l-.6 2zM394.3 182.6l.6 2h-1.1zM262.9 183.1l.5 2h-1zM262.4 180.6h1l-.5 2zM358.7 172l2 .6-2 .5zM284.5 172.6l2-.6v1.1zM279 194.4l1.2 1.7 .6-.8zM364.5 195.5l.7 .7 1.1-1.8z"/>
<path d="M242.7 139.9h1l-.5 2.1zM243.2 132.2l.5 2h-1zM213.2 121.7l2 .5-2 .5zM79.3 122.2l2.1-.5v1zM69.4 132.6l.4 2h-1zM68.8 130.1h1l-.4 2.1zM63.4 139.9l.5 2h-1.1zM62.8 130.6h1.1l-.5 2zM50.8 137.9h1.1l-.6 2zM51.3 142l.6 2h-1.1zM77.3 163.4l2 .5-2 .6zM81.1 163.9l2-.5v1.1zM68.8 139.5h1l-.4 2.1zM69.4 142l.4 2h-1zM225.2 132.6l.5 2h-1zM224.7 130.1h1l-.5 2.1zM230.7 130.6h1l-.5 2zM231.2 139.9l.5 2h-1zM224.7 137.9h1l-.5 2zM225.2 142l.5 2h-1zM215.2 163.9l2.1-.5v1.1zM211.5 163.4l2 .5-2 .6z"/>
</g>
<text font-size="6.1" fill="#191924" x="408.2" y="16.1">T18</text>
<text font-size="4.2" x="34.5" y="139.3">K</text>
<g font-size="4.2" fill="#191924">
<text x="317" y="227.1">SCALE 1 : 3</text>
<text x="319.6" y="222.9">DETAIL K</text>
</g>
<g font-size="3.7" fill="#191924">
<text x="56.4" y="125">16</text>
<text x="57.2" y="121.4">5</text>
<text x="60.7" y="123.4">&quot;</text>
<text x="143.9" y="123.3">107&quot;</text>
<text x="233.3" y="125">16</text>
<text x="234.1" y="121.4">5</text>
<text x="237.5" y="123.4">&quot;</text>
<text x="60.1" y="137.3">5</text>
<text x="62.6" y="135.3">3</text>
<text x="65.2" y="137.3">&quot;</text>
<text x="228" y="137.3">5</text>
<text x="230.5" y="135.3">3</text>
<text x="233" y="137.3">&quot;</text>
<text x="62.6" y="138.9">4</text>
<text x="230.5" y="138.9">4</text>
<text x="37.6" y="153">1</text>
<text x="40.1" y="151">5</text>
<text x="40.1" y="154.6">8</text>
<text x="42.7" y="153">&quot;</text>
<text x="56.4" y="154.6">16</text>
<text x="57.2" y="151">5</text>
<text x="60.7" y="153">&quot;</text>
<text x="232.5" y="153">1</text>
<text x="235" y="154.6">8</text>
<text x="235" y="151">5</text>
<text x="237.5" y="153">&quot;</text>
<text x="250.5" y="153">7</text>
<text x="253" y="151">11</text>
<text x="253" y="154.6">16</text>
<text x="257.3" y="153">&quot;</text>
<text x="67.2" y="165.1">1</text>
<text x="69.7" y="163.1">3</text>
<text x="69.7" y="166.7">8</text>
<text x="72.2" y="165.1">&quot;</text>
<text x="220.9" y="165.1">1</text>
<text x="223.4" y="163.1">3</text>
<text x="223.4" y="166.7">8</text>
<text x="226" y="165.1">&quot;</text>
<text x="232.8" y="171.8">5</text>
<text x="236.2" y="173.8">&quot;</text>
<text x="250.8" y="171.8">1</text>
<text x="254.2" y="173.8">&quot;</text>
<text x="273.9" y="171.7">5</text>
<text x="276.4" y="173.7">&quot;</text>
<text x="321" y="173.7">9&quot;</text>
<text x="362.3" y="171.7">3</text>
<text x="364.8" y="173.7">&quot;</text>
<text x="231.9" y="175.4">16</text>
<text x="249.9" y="175.4">16</text>
<text x="273.9" y="175.3">8</text>
<text x="362.3" y="175.3">4</text>
<text x="255.3" y="190.6">1&quot;</text>
<text x="393.6" y="203.3">1</text>
<text x="262.1" y="208.7">3</text>
<text x="303.6" y="208.1">4</text>
<text x="303.6" y="204.5">1</text>
<text x="306.1" y="206.4">&quot;</text>
<text x="344.2" y="208.1">4</text>
<text x="344.2" y="204.5">1</text>
<text x="346.7" y="206.4">&quot;</text>
<text x="381.6" y="208.7">3</text>
<text x="391.1" y="205.3">6</text>
<text x="393.6" y="206.9">2</text>
<text x="396.2" y="205.3">&quot;</text>
<text x="259.6" y="210.7">3</text>
<text x="262.1" y="212.3">4</text>
<text x="264.7" y="210.7">&quot;</text>
<text x="379.1" y="210.7">3</text>
<text x="381.6" y="212.3">4</text>
<text x="384.2" y="210.7">&quot;</text>
<text x="389.6" y="210.8">HOLD</text>
<text x="391.7" y="214.8">U/S</text>
<text x="388.8" y="218.7">ANGLE</text>
<text x="261.3" y="241.9">1&quot;</text>
<text x="380.8" y="241.9">1&quot;</text>
<text x="390.2" y="243.7">1</text>
<text x="392.7" y="245.3">16</text>
<text x="393.6" y="241.7">3</text>
<text x="397" y="243.7">&quot;</text>
<text x="278" y="256.8">3</text>
<text x="365.8" y="256.8">3</text>
<text x="275.4" y="258.8">1</text>
<text x="278" y="260.4">8</text>
<text x="280.5" y="258.8">&quot;</text>
<text x="363.3" y="258.8">1</text>
<text x="365.8" y="260.4">8</text>
<text x="368.3" y="258.8">&quot;</text>
</g>
<g font-size="3.5" fill="#191924">
<text x="338.6" y="60.5">T18-E-ANG</text>
<text x="304" y="68">T18-F</text>
<text x="370.7" y="91.5">T18-E-ANG</text>
</g>
<g font-size="3.4" fill="#191924">
<text x="413.1" y="68.7" transform="rotate(-90 413.1 68.7)">M-12EK</text>
<text x="425.7" y="93.4" transform="rotate(-90 425.7 93.4)">T18</text>
<text x="413.1" y="176.6" transform="rotate(-90 413.1 176.6)">T18 RECESSED TROUGH 125&quot;x 181&quot; &quot;8&quot;</text>
<text x="419.4" y="176.6" transform="rotate(-90 419.4 176.6)">MARKET ST. WOODLANDS#2809</text>
</g>
<g font-size="2.8" fill="#191924">
<text x="346.3" y="49.1">ANGLE-CONNECTION</text>
<text x="249.3" y="73.1">ANGLE-CONNECTION</text>
<text x="425.5" y="87.7" transform="rotate(-90 425.5 87.7)">T18 FULL ASS</text>
<text x="374.9" y="99.6">ANGLE-CONNECTION</text>
<text x="266" y="115.8">ANGLE-CONNECTION</text>
<text x="425.2" y="125.8" transform="rotate(-90 425.2 125.8)">1</text>
<text x="425.2" y="121.7" transform="rotate(-90 425.2 121.7)">/1</text>
<text x="425.2" y="151.2" transform="rotate(-90 425.2 151.2)">2026-05-24</text>
<text x="425.2" y="176.6" transform="rotate(-90 425.2 176.6)">RM</text>
</g>
<g font-size="2.1" fill="#191924">
<text x="408.2" y="8.9">Sheet:</text>
<text x="409.5" y="68.7" transform="rotate(-90 409.5 68.7)">Finish 1:</text>
<text x="415.8" y="68.7" transform="rotate(-90 415.8 68.7)">Finish 2:</text>
<text x="422.2" y="87.7" transform="rotate(-90 422.2 87.7)">File name:</text>
<text x="422.2" y="100.4" transform="rotate(-90 422.2 100.4)">REV.:</text>
<text x="422.2" y="113.1" transform="rotate(-90 422.2 113.1)">Scale:</text>
<text x="422.2" y="125.8" transform="rotate(-90 422.2 125.8)">Sheet:</text>
<text x="422.2" y="151.2" transform="rotate(-90 422.2 151.2)">Date:</text>
<text x="409.5" y="176.6" transform="rotate(-90 409.5 176.6)">Fixture:</text>
<text x="415.8" y="176.6" transform="rotate(-90 415.8 176.6)">Project:</text>
<text x="422.2" y="176.6" transform="rotate(-90 422.2 176.6)">Drawn:</text>
</g>
<g font-size="1.7" fill="#191924">
<text x="420.2" y="196.6" transform="rotate(-90 420.2 196.6)">± .005 ±1/2°</text>
<text x="410.7" y="201.1" transform="rotate(-90 410.7 201.1)">UNLESS OTHERWISE SPECIFIED:</text>
<text x="416.4" y="201.1" transform="rotate(-90 416.4 201.1)">TOLERANCES:</text>
<text x="418.3" y="201.1" transform="rotate(-90 418.3 201.1)">Fraction Decimal Angle</text>
<text x="420.2" y="201.1" transform="rotate(-90 420.2 201.1)">±1/32</text>
<text x="424" y="201.1" transform="rotate(-90 424 201.1)">DIMENSIONS ARE IN INCHES</text>
<text x="425.9" y="201.1" transform="rotate(-90 425.9 201.1)">DO NOT SCALE DRAWING</text>
</g>
</svg>
